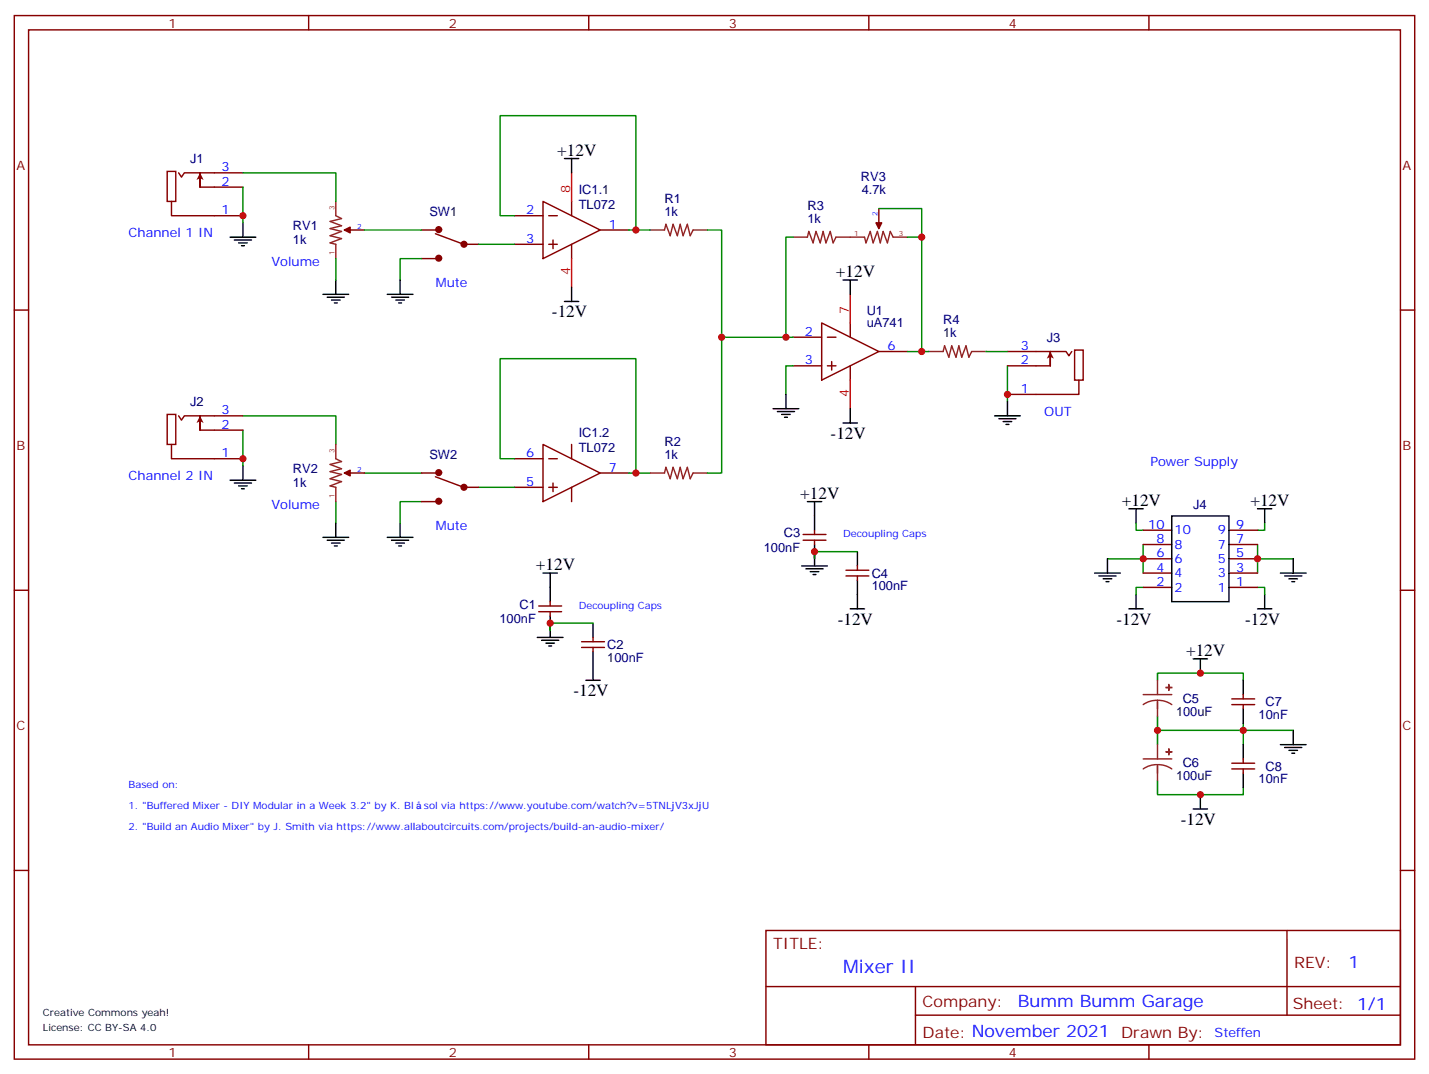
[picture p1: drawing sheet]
<svg xmlns="http://www.w3.org/2000/svg" width="353mm" height="265mm" viewBox="0 0 353 265" stroke-linecap="round" stroke-linejoin="round" font-family="sans-serif">
<path d="M41.3 42.3h2.1v7.4h-2.1zM42.3 49.7v3.5h17.7M44.1 42.7l.7 1 .7-1h14.5M49.4 46.2v-3.5v3.5M49.4 46.2h10.6" fill="none" stroke="#870000" stroke-width=".35"/>
<path d="M49.4 42.7l.9 1.7-.9-.4-.9 .4z" fill="#870000"/>
<path d="M82.9 49.7v3.5l1.4 .7-2.8 .7 2.8 1.1-2.8 .7 2.8 .7-2.8 1.1 2.8 .7-2.8 1 1.4 .4v3.5M85 56.8h1.4M160.5 56.8h3.5l.4-1.4 1.1 2.8 .7-2.8 1 2.8 .7-2.8 .7 2.8 1.1-2.8 .7 2.8 .7-1.4h3.5M82.9 109.7v3.5l1.4 .7-2.8 .7 2.8 1.1-2.8 .7 2.8 .7-2.8 1 2.8 .8-2.8 1 1.4 .4v3.5M85 116.7h1.4M160.5 116.7h3.5l.4-1.4 1.1 2.8 .7-2.8 1 2.8 .7-2.8 .7 2.8 1.1-2.8 .7 2.8 .7-1.4h3.5" fill="none" stroke="#8c2424" stroke-width=".35"/>
<g fill="#870000" stroke="#870000" stroke-width=".35">
<path d="M85 56.8l1.4-.7v1.4z"/>
<path d="M85 116.7l1.4-.7v1.4z"/>
<circle cx="108.3" cy="56.7" r=".71"/>
<circle cx="108.3" cy="63.7" r=".71"/>
<circle cx="114.5" cy="60.3" r=".71"/>
<circle cx="108.3" cy="116.6" r=".71"/>
<circle cx="108.3" cy="123.7" r=".71"/>
<circle cx="114.5" cy="120.3" r=".71"/>
</g>
<g fill="none" stroke="#870000" stroke-width=".35">
<path d="M86.4 56.8h3.6M104.1 56.8h3.5M107.5 57.7l7 2.6M127 53.2h7.1M134.1 49.7l14.1 7.1-14.1 7zM135.5 53.2h2.1M136.5 59.2v2.1M141.1 49.7v3.5M148.2 56.8h7M104.1 63.8h3.5M114.7 60.3h3.5M127 60.3h7.1"/>
<path d="M135.5 60.3h2.1M141.1 60.3v3.5M41.3 102.3h2.1v7.4h-2.1zM42.3 109.7v3.5h17.7M44.1 102.6l.7 1.1 .7-1.1h14.5M49.4 106.2v-3.6v3.6M49.4 106.2h10.6M86.4 116.7h3.6M104.1 116.7h3.5M107.5 117.7l7 2.6M127 113.2h7.1M134.1 109.7l14.1 7-14.1 7.1z"/>
<path d="M135.5 113.2h2.1M136.5 119.2v2.1M141.1 109.7v3.5M148.2 116.7h7M104.1 123.8h3.5M114.7 120.3h3.5M127 120.3h7.1M135.5 120.3h2.1M141.1 120.3v3.5"/>
</g>
<g fill="none" stroke="#000" stroke-width=".35">
<path d="M139.3 39.1h3.6M141.1 39.1v3.6M56.8 58.5h6.3M57.9 59.2h4.2M58.9 59.9h2.1M60 55v3.5M59.6 60.6h.7M79.7 72.6h6.4M80.8 73.3h4.2M81.8 74h2.2M82.5 74.8h.8M82.9 69.1v3.5"/>
<path d="M95.6 72.6h6.4M96.7 73.3h4.2M97.7 74h2.1M98.4 74.8h.7M98.8 69.1v3.5M139.3 74.4h3.6M141.1 70.9v3.5M56.8 118.5h6.3M57.9 119.2h4.2M58.9 119.9h2.1M60 115v3.5M59.6 120.6h.7"/>
<path d="M79.7 132.6h6.4M80.8 133.3h4.2M81.8 134h2.2M82.5 134.7h.8M82.9 129.1v3.5M95.6 132.6h6.4M96.7 133.3h4.2M97.7 134h2.1M98.4 134.7h.7M98.8 129.1v3.5"/>
</g>
<g fill="none" stroke="#008700" stroke-width=".35">
<path d="M60 46.2v8.8M60 42.7h22.9v7M90 56.8h14.1M127 53.2h-3.5v-24.7h33.5v28.3M155.2 56.8h5.3M82.9 63.8v5.3M104.1 63.8h-5.3v5.3M118.2 60.3h8.8M60 102.6h22.9v7.1M60 106.2v8.8M90 116.7h14.1M127 113.2h-3.5v-24.7h33.5v28.2"/>
<path d="M155.2 116.7h5.3M82.9 123.8v5.3M104.1 123.8h-5.3v5.3M118.2 120.3h8.8"/>
</g>
<path d="M141.1 42.7v7M141.1 63.8v7.1" fill="none" stroke="#f00" stroke-width=".35"/>
<path d="M49.4 102.6l.9 1.8-.9-.5-.9 .5z" fill="#870000"/>
<g fill="none" stroke="#870000" stroke-width=".35">
<path d="M202.8 79.7l14.2 7-14.2 7.1zM209.9 79.7v3.5M195.8 83.2h7M195.8 90.3h7M204.3 83.2h2.1M204.3 90.3h2.1M205.3 89.2v2.1M209.9 90.3v3.5M217 86.7h7M248.7 86.7h14.5l.7 1.1 .7-1.1M248.7 90.3h10.6M259.3 90.3v-3.6v3.6"/>
<path d="M265.3 86.4h2.1v7.4h-2.1zM266.3 93.8v3.5h-17.6"/>
</g>
<path d="M209.9 72.6v7.1M209.9 93.8v7.1" fill="none" stroke="#f00" stroke-width=".35"/>
<path d="M174.6 56.8h3.6v59.9h-3.6M178.2 83.2h17.6M195.8 90.3h-1.8v7M224 86.7h5.3M248.7 90.3v8.8" fill="none" stroke="#008700" stroke-width=".35"/>
<g fill="none" stroke="#000" stroke-width=".35">
<path d="M208.1 69.1h3.6M209.9 69.1v3.5M194 97.3v3.6M248.7 99.1v3.5M190.9 100.9h6.3M191.9 101.6h4.2M193 102.3h2.1M193.7 103h.7M208.1 104.4h3.6M209.9 100.9v3.5M245.5 102.6h6.4M246.6 103.3h4.2"/>
<path d="M247.6 104h2.2M248.4 104.7h.7"/>
</g>
<path d="M229.3 86.7h3.5l.4-1.4 1 2.9 .7-2.9 1.1 2.9 .7-2.9 .7 2.9 1.1-2.9 .7 2.9 .7-1.5h3.5" fill="none" stroke="#8c2424" stroke-width=".35"/>
<path d="M259.3 86.7l.9 1.8-.9-.4-.9 .4z" fill="#870000"/>
<g fill="none" stroke="#008700" stroke-width=".35">
<path d="M195.8 58.5h-1.8v24.7M217 51.5h10.5v7M224 58.5h3.5v28.2M243.4 86.7h5.3M211.7 136.1h-10.6v1.8M273.4 137.9h8.8M280.5 129.1v1.7h1.7M282.2 134.4v7M310.4 137.9h8.9M310.4 134.4v7M312.2 129.1v1.7h-1.8M146.4 153.8h-10.6v1.7"/>
<path d="M282.2 145h-1.7v1.7M310.4 145h1.8v1.7M285.8 167.9v-1.8h21.1v1.8M285.8 176.7v7.1M306.9 178.5v5.3M285.8 192.6v3.5h21.1v-1.8M285.8 180.2h33.5"/>
</g>
<g fill="none" stroke="#000" stroke-width=".35">
<path d="M197.9 139.7h6.4M199.3 123.8h3.5M201.1 123.8v7M201.1 134.4v5.3M211.7 136.1v3.6M273.4 137.9v3.5M278.7 125.6h3.5M280.5 125.6v3.5M289.3 127.3h14.1v21.2h-14.1zM310.4 125.6h3.6M312.2 125.6v3.5M319.3 137.9v3.5"/>
<path d="M132.6 157.3h6.4M133.7 158h4.2M134.1 141.4h3.5M134.8 158.7h2.1M135.5 159.4h.7M135.8 141.4v7.1M135.8 152v5.3M146.4 153.8v3.5M199 140.4h4.2M200 141.1h2.1M200.7 141.8h.7M209.9 150.2h3.5"/>
<path d="M211.7 143.2v7M270.2 141.4h6.4M271.3 142.1h4.2M272.3 142.8h2.2M273 143.5h.8M278.7 150.2h3.5M280.5 146.7v3.5M310.4 150.2h3.6M312.2 146.7v3.5M316.1 141.4h6.3M317.1 142.1h4.3M318.2 142.8h2.1"/>
<path d="M318.9 143.5h.7M144.6 167.9h3.6M146.4 160.8v7.1M294.6 162.6h3.5M296.3 162.6v3.5M306.9 167.9v3.5M306.9 174.9v3.6M294.6 199.6h3.5M296.3 196.1v3.5M306.9 183.8v3.5M306.9 190.8v3.5M316.1 183.8h6.3"/>
<path d="M317.1 184.5h4.3M318.2 185.2h2.1M318.9 185.9h.7M319.3 180.2v3.6"/>
</g>
<g fill="none" stroke="#870000" stroke-width=".35">
<path d="M3.5 3.8h345.7v257.6h-345.7zM7.1 7.4h338.6v250.4h-338.6zM76.2 3.8v3.6M145.3 3.8v3.6M214.5 3.8v3.6M283.6 3.8v3.6M217 51.5v3.5M3.5 76.5h3.6M345.7 76.5h3.5M198.3 133.3h5.6M198.3 131.9h5.6M201.1 130.8v1.1"/>
<path d="M201.1 133.3v1.1M211.7 139.7v1M282.2 130.8h7.1M282.2 134.4h7.1M282.2 137.9h7.1M303.4 130.8h7M303.4 134.4h7M303.4 137.9h7M3.5 145.7h3.6M133 151h5.6M133 149.5h5.6M135.8 148.5v1"/>
<path d="M135.8 151v1M143.6 159.8h5.6M143.6 158.4h5.6M146.4 157.3v1.1M146.4 159.8v1M208.8 142.1h5.7M208.8 140.7h5.7M211.7 142.1v1.1M282.2 141.4h7.1M282.2 145h7.1M303.4 141.4h7M303.4 145h7"/>
<path d="M345.7 145.7h3.5M304.1 172.5h5.6M304.1 173.9h5.6M306.9 171.4v1.1M306.9 173.9v1M304.1 188.3h5.6M304.1 189.8h5.6M306.9 187.3v1M306.9 189.8v1M3.5 214.8h3.6M345.7 214.8h3.5M189.1 229.6h156.6v28.2h-156.6z"/>
<path d="M317.7 229.6v20.9M76.2 257.8v3.6M145.3 257.8v3.6M189.1 243.5h156.5M214.5 257.8v3.6M226 250.5h119.6M226 243.5v14.1M283.6 257.8v3.6"/>
</g>
<path d="M195.8 58.5h3.5l.4-1.4 1 2.8 .7-2.8 1.1 2.8 .7-2.8 .7 2.8 1.1-2.8 .7 2.8 .7-1.4h7l.4 1.4 1-2.8 .7 2.8 1.1-2.8 .7 2.8 .7-2.8 1.1 2.8 .7-2.8 .7 1.4h3.5M217 55v1.4M282.2 171.4h7.1M285.8 172.8l-1.9 .3-1.7 .8M285.8 172.8l1.8 .3 1.7 .8M285.8 167.9v3.5M285.8 172.8v3.9M282.2 187.3h7.1M285.8 188.7l-1.9 .2-1.7 .9M285.8 188.7l1.8 .2 1.7 .9M285.8 183.8v3.5M285.8 188.7v3.9" fill="none" stroke="#8c2424" stroke-width=".35"/>
<g fill="#8c2424" stroke="#8c2424" stroke-width=".35">
<path d="M287.9 185.5l1.4 .1z"/>
<path d="M288.5 184.8l.1 1.4z"/>
<path d="M287.9 169.7h1.4z"/>
<path d="M288.5 168.9l.1 1.5z"/>
</g>
<path d="M216.3 55h1.4l-.7 1.4z" fill="#870000" stroke="#870000" stroke-width=".35"/>
<g fill="#c00">
<circle cx="60" cy="53.2" r=".88"/>
<circle cx="157" cy="56.8" r=".88"/>
<circle cx="157" cy="116.7" r=".88"/>
<circle cx="60" cy="113.2" r=".88"/>
<circle cx="178.2" cy="83.2" r=".88"/>
<circle cx="194" cy="83.2" r=".88"/>
<circle cx="248.7" cy="97.3" r=".88"/>
<circle cx="282.2" cy="137.9" r=".88"/>
<circle cx="285.8" cy="180.2" r=".88"/>
<circle cx="310.4" cy="137.9" r=".88"/>
<circle cx="306.9" cy="180.2" r=".88"/>
<circle cx="296.3" cy="196.1" r=".88"/>
<circle cx="296.3" cy="166.1" r=".88"/>
<circle cx="135.8" cy="153.8" r=".88"/>
<circle cx="201.1" cy="136.1" r=".88"/>
<circle cx="227.5" cy="86.7" r=".88"/>
<circle cx="227.5" cy="58.5" r=".88"/>
</g>
<text font-size="4.6" fill="#00f" x="208.1" y="240.2">Mixer II</text>
<g font-size="4.2">
<text x="137.6" y="38.4">+12V</text>
<text x="206.4" y="68.4">+12V</text>
<text x="136.3" y="78.3">-12V</text>
<text x="205.1" y="108.3">-12V</text>
<text x="197.6" y="123.1">+12V</text>
<text x="276.9" y="124.8">+12V</text>
<text x="308.7" y="124.8">+12V</text>
<text x="132.3" y="140.7">+12V</text>
<text x="206.8" y="154.2">-12V</text>
<text x="275.6" y="154.2">-12V</text>
<text x="307.4" y="154.2">-12V</text>
<text x="292.8" y="161.9">+12V</text>
<text x="141.6" y="171.8">-12V</text>
<text x="291.5" y="203.6">-12V</text>
</g>
<g font-size="4.2" fill="#00f">
<text x="332.9" y="238.9">1</text>
<text x="251.3" y="248.5">Bumm Bumm Garage</text>
</g>
<g font-size="3.9" fill="#800">
<text x="190.9" y="234.2">TITLE:</text>
<text x="319.5" y="238.9">REV:</text>
<text x="227.8" y="248.4">Company:</text>
<text x="319.1" y="249">Sheet: 1/1</text>
<text x="227.8" y="256.1">Date: November 2021</text>
<text x="276.8" y="256.2">Drawn By:</text>
</g>
<g font-size="3.2" fill="#800">
<text x="41.6" y="6.8">1</text>
<text x="110.8" y="6.8">2</text>
<text x="179.9" y="6.8">3</text>
<text x="249.1" y="6.8">4</text>
<text x="4.1" y="41.9">A</text>
<text x="346.3" y="41.9">A</text>
<text x="4.1" y="111.1">B</text>
<text x="346.3" y="111.1">B</text>
<text x="4.1" y="180.2">C</text>
<text x="346.3" y="180.2">C</text>
<text x="41.6" y="260.8">1</text>
<text x="110.8" y="260.8">2</text>
<text x="179.9" y="260.8">3</text>
<text x="249.1" y="260.8">4</text>
</g>
<g font-size="3.2" fill="#000080">
<text x="46.9" y="40.3">J1</text>
<text x="142.9" y="47.9">IC1.1</text>
<text x="212.5" y="44.8">RV3</text>
<text x="212.7" y="47.9">4.7k</text>
<text x="106" y="53.2">SW1</text>
<text x="142.9" y="51.5">TL072</text>
<text x="164" y="53.2">1k</text>
<text x="164" y="50.1">R1</text>
<text x="199.3" y="51.8">R3</text>
<text x="72.3" y="56.8">RV1</text>
<text x="199.3" y="55">1k</text>
<text x="72.3" y="60.3">1k</text>
<text x="214" y="77.6">U1</text>
<text x="214" y="80.8">uA741</text>
<text x="232.8" y="83.2">1k</text>
<text x="232.8" y="80">R4</text>
<text x="258.4" y="84.4">J3</text>
<text x="46.9" y="100.3">J2</text>
<text x="142.9" y="107.9">IC1.2</text>
<text x="106" y="113.2">SW2</text>
<text x="142.9" y="111.4">TL072</text>
<text x="164" y="113.2">1k</text>
<text x="164" y="110">R2</text>
<text x="72.3" y="116.7">RV2</text>
<text x="72.3" y="120.3">1k</text>
<text x="294.6" y="125.6">J4</text>
<text x="188.6" y="136.1">100nF</text>
<text x="193.5" y="132.6">C3</text>
<text x="215.2" y="142.6">C4</text>
<text x="215.2" y="145.7">100nF</text>
<text x="123.3" y="153.8">100nF</text>
<text x="128.2" y="150.2">C1</text>
<text x="149.9" y="160.2">C2</text>
<text x="149.9" y="163.3">100nF</text>
<text x="292" y="173.4">C5</text>
<text x="290.3" y="176.6">100uF</text>
<text x="310.7" y="177.5">10nF</text>
<text x="312.4" y="174.3">C7</text>
<text x="292" y="189.3">C6</text>
<text x="312.4" y="190.2">C8</text>
<text x="290.3" y="192.5">100uF</text>
<text x="310.7" y="193.3">10nF</text>
</g>
<g font-size="3.2" fill="#00f">
<text x="54.7" y="42.3">3</text>
<text x="54.7" y="45.8">2</text>
<text x="54.7" y="52.9">1</text>
<text x="129.9" y="52.9">2</text>
<text x="31.7" y="58.5">Channel 1 IN</text>
<text x="129.9" y="59.9">3</text>
<text x="150.3" y="56.4">1</text>
<text x="67" y="65.6">Volume</text>
<text x="107.6" y="70.9">Mute</text>
<text x="198.7" y="82.9">2</text>
<text x="198.7" y="89.9">3</text>
<text x="219.1" y="86.4">6</text>
<text x="252" y="86.4">3</text>
<text x="252" y="89.9">2</text>
<text x="252" y="97">1</text>
<text x="54.7" y="102.3">3</text>
<text x="54.7" y="105.8">2</text>
<text x="257.8" y="102.6">OUT</text>
<text x="54.7" y="112.9">1</text>
<text x="129.9" y="112.9">6</text>
<text x="31.7" y="118.5">Channel 2 IN</text>
<text x="129.9" y="119.9">5</text>
<text x="150.3" y="116.4">7</text>
<text x="284" y="115">Power Supply</text>
<text x="67" y="125.6">Volume</text>
<text x="107.6" y="130.8">Mute</text>
<text x="283.5" y="130.5">10</text>
<text x="290" y="131.9">10</text>
<text x="300.7" y="131.9">9</text>
<text x="305.2" y="130.5">9</text>
<text x="285.5" y="134">8</text>
<text x="285.5" y="137.5">6</text>
<text x="290" y="135.4">8</text>
<text x="300.7" y="135.4">7</text>
<text x="305.2" y="134">7</text>
<text x="305.2" y="137.5">5</text>
<text x="285.5" y="141.1">4</text>
<text x="290" y="139">6</text>
<text x="290" y="142.5">4</text>
<text x="300.7" y="139">5</text>
<text x="300.7" y="142.5">3</text>
<text x="305.2" y="141.1">3</text>
<text x="285.5" y="144.6">2</text>
<text x="290" y="146">2</text>
<text x="300.7" y="146">1</text>
<text x="305.2" y="144.6">1</text>
<text x="299.9" y="255.9">Steffen</text>
</g>
<g font-size="3.2" fill="#f00">
<text x="140.8" y="47.6" transform="rotate(-90 140.8 47.6)">8</text>
<text x="140.8" y="68" transform="rotate(-90 140.8 68)">4</text>
<text x="209.5" y="77.6" transform="rotate(-90 209.5 77.6)">7</text>
<text x="209.5" y="97.9" transform="rotate(-90 209.5 97.9)">4</text>
</g>
<g font-size="2.5" fill="#00f">
<text x="208.1" y="132.6">Decoupling Caps</text>
<text x="142.9" y="150.2">Decoupling Caps</text>
<text x="31.7" y="194.3">Based on:</text>
<text x="31.7" y="199.6">1. &quot;Buffered Mixer - DIY Modular in a Week 3.2&quot; by K. Bl</text>
<text x="104.6" y="199.6">sol via https://www.youtube.com/watch?v=5TNLjV3xJjU</text>
<text x="31.7" y="204.9">2. &quot;Build an Audio Mixer&quot; by J. Smith via https://www.allaboutcircuits.com/projects/build-an-audio-mixer/</text>
</g>
<g font-size="2.5">
<text x="10.6" y="250.8">Creative Commons yeah!</text>
<text x="10.6" y="254.3">License: CC BY-SA 4.0</text>
</g>
<g font-size="1.8" fill="#8d2323">
<text x="82.5" y="51.8" transform="rotate(-90 82.5 51.8)">3</text>
<text x="210.9" y="58.2">1</text>
<text x="221.9" y="58.2">3</text>
<text x="82.5" y="62.8" transform="rotate(-90 82.5 62.8)">1</text>
<text x="82.5" y="111.8" transform="rotate(-90 82.5 111.8)">3</text>
<text x="82.5" y="122.8" transform="rotate(-90 82.5 122.8)">1</text>
</g>
<g font-size="1.8" fill="#00f">
<text x="216.6" y="53.2" transform="rotate(-90 216.6 53.2)">2</text>
<text x="88.2" y="56.4">2</text>
<text x="88.2" y="116.4">2</text>
</g>
</svg>
